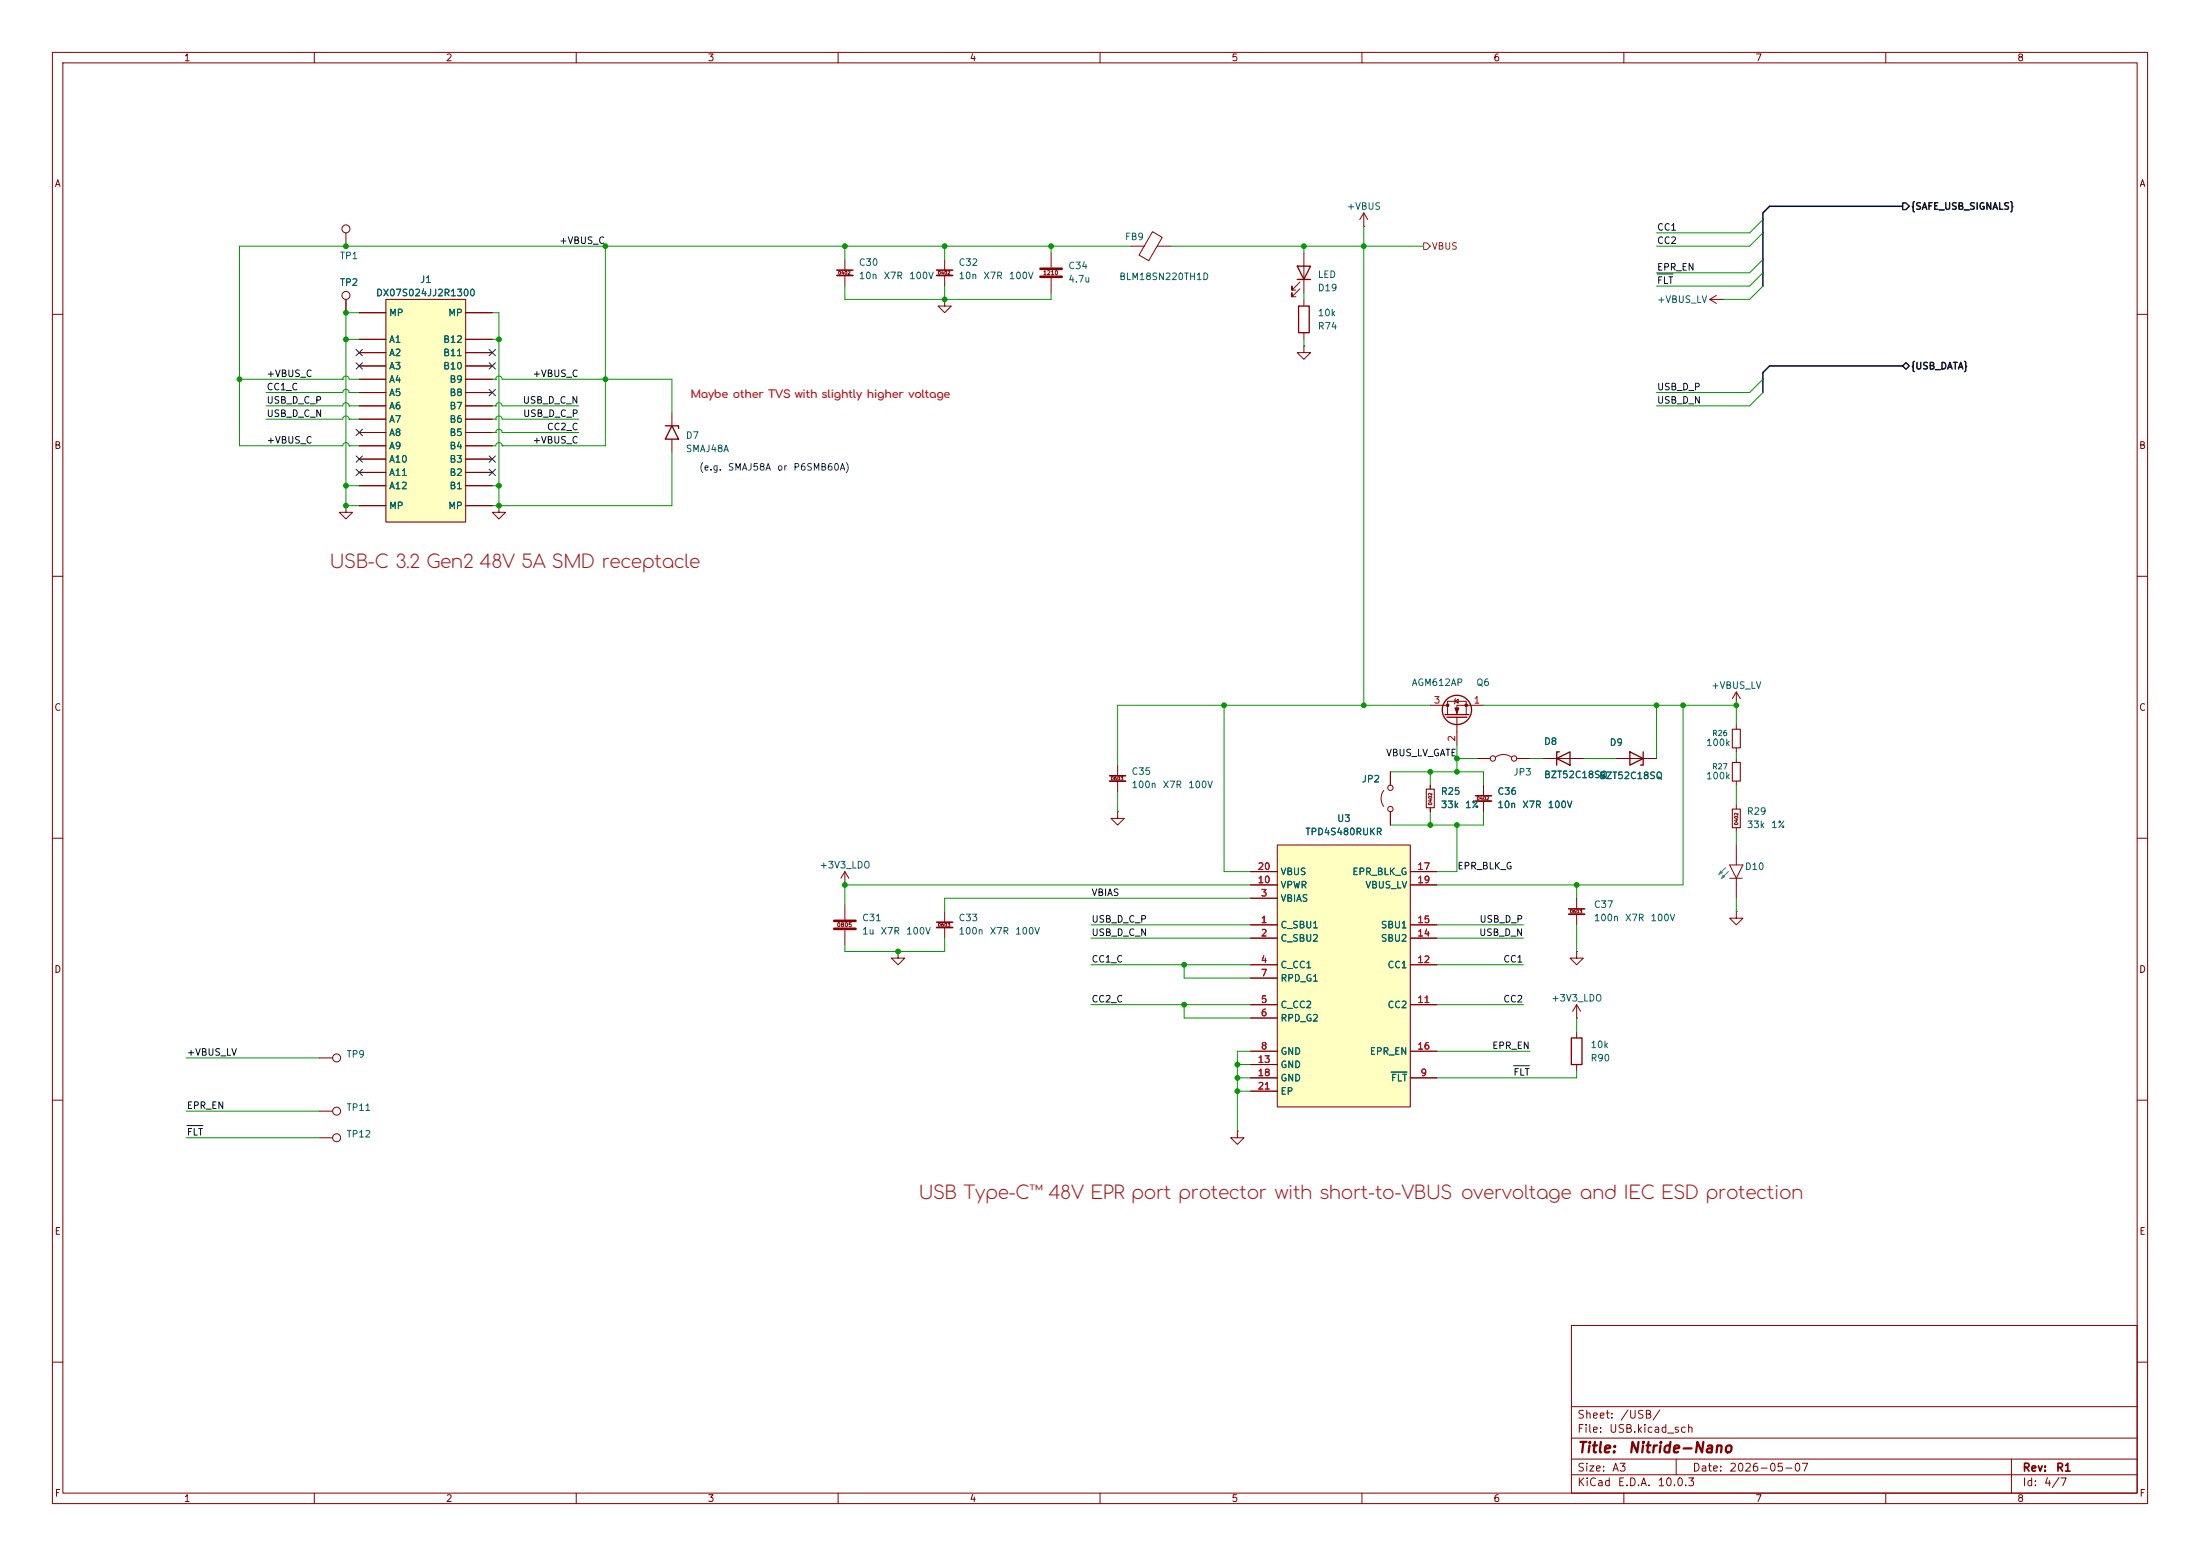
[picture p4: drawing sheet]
<svg xmlns="http://www.w3.org/2000/svg" width="420mm" height="297mm" viewBox="0 0 420 297" stroke-linecap="round" stroke-linejoin="round" font-family="sans-serif">
<g fill="none" stroke="#840000" stroke-width=".19">
<path d="M10 10h400v277h-400zM12 12h396v273h-396zM60 10v2M110 10v2M160 10v2M210 10v2M260 10v2M310 10v2M360 10v2M10 60h2M408 60h2M10 110h2"/>
<path d="M408 110h2M10 160h2M408 160h2M301 194.3h.1M301 191.8l-.8 1.2M301 191.8l.8 1.2M301 191.8v2.5M10 210h2M408 210h2M300 253h108v32h-108zM10 260h2M300 278.5h108"/>
<path d="M300 274.5h108M300 268.5h108M320 278.5v3M384 278.5v6.5M408 260h2M60 285v2M110 285v2M160 285v2M210 285v2M260 285v2M300 281.5h108M310 285v2"/>
<path d="M360 285v2"/>
</g>
<path d="M329.4 165.6l-.7 .8" fill="none" stroke="#06f" stroke-width=".19"/>
<path d="M328.4 166.1l.5 .5-1 .5z" fill="#06f"/>
<path d="M329.9 166.4l-.7 .7" fill="none" stroke="#06f" stroke-width=".19"/>
<path d="M328.9 166.9l.5 .5-1 .5z" fill="#06f"/>
<g fill="none" stroke="#840000" stroke-width=".19">
<path d="M161.3 49.5v2.1M161.3 52.6v2M180.3 57.2v1.2h1.3l-1.3 1.3-1.2-1.3h1.2M180.3 57.2h.1M180.3 49.5v2.1M180.3 52.6v2M200.7 48.3v2.8M200.7 53.1v2.8M128.3 78.7v2.6M128.3 83.8v2.6M331.5 134.6h.1M331.5 132.1v2.5"/>
<path d="M331.5 132.1l-.8 1.3M331.5 132.1l.7 1.3M213.4 154.9v1.3h1.2l-1.2 1.3-1.3-1.3h1.3M213.4 154.9h.1M264.2 150.9a2.53 2.53 0 0 0 0 3M265.4 147.3v2.6M265.4 154.9v2.6M273 149.9v.7M273 154.2v.7M161.3 168.9h.1M161.3 166.4v2.5M161.3 172.7v2.8"/>
<path d="M161.3 177.5v2.8M161.3 166.4l-.8 1.2M161.3 166.4l.8 1.2M180.3 174v2M180.3 177v2.1M330.2 165.1h2.5l-1.2 2.5zM330.2 167.6h2.4M331.5 161.3v3.8M331.5 167.7v3.8M171.4 181.6v1.3h1.3l-1.3 1.3-1.2-1.3h1.2M171.4 181.6h.1M301 196.9v1.2"/>
<path d="M301 203.2v1.3"/>
<circle cx="265.4" cy="150.4" r=".51"/>
<circle cx="265.4" cy="154.4" r=".51"/>
</g>
<path d="M272.3 150.6h1.5v3.6h-1.5z" fill="none" stroke="#840000" stroke-width=".2"/>
<path d="M198.6 51.3h4.1M198.6 52.8h4.1M159.3 175.8h4M159.3 177.3h4" fill="none" stroke="#840000" stroke-width=".51"/>
<path d="M159.8 51.6h3M178.8 51.6h3.1M178.8 176h3.1" fill="none" stroke="#840000" stroke-width=".3"/>
<path d="M159.8 52.6h3M178.8 52.6h3.1M178.8 177h3.1" fill="none" stroke="#840000" stroke-width=".33"/>
<path d="M127 81.3h2.5v.5M128.3 81.3l1.2 2.5h-2.5zM300 198.1h2v5.1h-2z" fill="none" stroke="#840000" stroke-width=".25"/>
<path d="M243.8 161.3h25.4v50h-25.4z" fill="#ffffc2"/>
<path d="M243.8 161.3h25.4v50h-25.4z" fill="none" stroke="#800000" stroke-width=".19"/>
<g fill="none" stroke="#840000" stroke-width=".19">
<path d="M66 57.2v2.5M215.9 47h2.5M220 44.2l1.9 1.1-2.6 4.5-1.9-1.1zM220.9 47h2.6M248.2 55.1l-1.6 1.5v-.7v.7h.8M248.2 53.8l-1.6 1.6v-.8v.8h.8M248.9 48.3v7.6M248.9 57.2v1.2M260.3 43.2h.1M260.3 40.6l-.7 1.3M260.3 40.6l.8 1.3M260.3 40.6v2.6"/>
<path d="M326.4 57.2l1.3 .7M326.4 57.2h2.5M327.7 56.4l-1.3 .8M328.9 57.2h.1M248.9 66v1.3h-1.3l1.3 1.3 1.3-1.3h-1.3M248.9 66h.1M248.9 63.5v1.3M66 96.5v1.3h1.3l-1.3 1.3-1.2-1.3h1.2M66 96.5h.1M95.2 96.5v1.3h1.3l-1.3 1.3-1.2-1.3h1.2M95.2 96.5h.1M273 134.6h3.4"/>
<path d="M276.4 136.4v-2.5h3.5v2.5M277.7 133.9l.7-.4v.7zM277.9 133.4l-.3 1M278.1 136.9v5.3M283.2 134.6h-5.1v1.8M213.4 146.1v2M213.4 149.1v2M238.8 176.5h5M238.8 179.1h5M238.8 171.5h5M238.8 168.9h5M238.8 166.4h5"/>
<path d="M269.2 176.5h5.1M269.2 179.1h5.1M269.2 168.9h5.1M269.2 166.4h5.1M238.8 184.2h5M238.8 191.8h5M238.8 194.3h5M238.8 186.7h5M269.2 184.2h5.1M269.2 191.8h5.1M301 181.6v1.3h1.3l-1.3 1.3-1.3-1.3h1.3M301 181.6h.1"/>
<path d="M61 212.1h2.5M61 201.9h2.5M61 217.2h2.5M236.2 215.9v1.3h1.3l-1.3 1.2-1.3-1.2h1.3M236.2 215.9h.1M238.8 200.7h5M238.8 205.7h5M238.8 203.2h5M238.8 208.3h5M269.2 200.7h5.1M269.2 205.7h5.1"/>
<circle cx="66" cy="56.4" r=".76"/>
<circle cx="64.3" cy="212.1" r=".76"/>
<circle cx="64.3" cy="201.9" r=".76"/>
<circle cx="64.3" cy="217.2" r=".76"/>
</g>
<path d="M265.6 204.6h3" fill="none" stroke="#006464" stroke-width=".19"/>
<path d="M211.8 148.1h3.1" fill="none" stroke="#840000" stroke-width=".3"/>
<path d="M211.8 149.1h3.1" fill="none" stroke="#840000" stroke-width=".33"/>
<g fill="none" stroke="#840000" stroke-width=".25">
<path d="M247.6 50.8h2.6l-1.3 2.5zM247.6 53.3h2.6M247.9 58.4h2v5.1h-2zM275.8 136.4h4.6M276.2 136.9h3.8"/>
<circle cx="278.1" cy="135.5" r="2.79"/>
</g>
<g fill="#840000" stroke="#840000" stroke-width=".19">
<path d="M277.7 135.1h.8l-.4 1z"/>
<circle cx="276.4" cy="134.6" r=".25"/>
<circle cx="279.9" cy="134.6" r=".25"/>
</g>
<path d="M73.7 57.2h15.2v42.5h-15.2z" fill="#ffffc2"/>
<path d="M73.7 57.2h15.2v42.5h-15.2z" fill="none" stroke="#800000" stroke-width=".19"/>
<g fill="none" stroke="#840000" stroke-width=".19">
<path d="M66 44.5v2.5M66 57.2v2.5M68.6 59.7h5.1M88.9 59.7h5.1M68.6 64.8h5.1M68.6 67.3h5.1M68.6 69.9h5.1M68.6 72.4h5.1M68.6 74.9h5.1M68.6 77.5h5.1M88.9 64.8h5.1M88.9 67.3h5.1"/>
<path d="M88.9 69.9h5.1M88.9 72.4h5.1M88.9 74.9h5.1M88.9 77.5h5.1M68.6 80h5.1M68.6 82.6h5.1M68.6 85.1h5.1M68.6 87.6h5.1M68.6 90.2h5.1M68.6 92.7h5.1M68.6 96.5h5.1M88.9 80h5.1"/>
<path d="M88.9 82.6h5.1M88.9 85.1h5.1M88.9 87.6h5.1M88.9 90.2h5.1M88.9 92.7h5.1M88.9 96.5h5.1M95.2 96.5h.1M331.5 138.4v.8M265.4 147.3v2.6M265.4 154.9v2.6M273 149.9v.7M273 154.2v.7"/>
<path d="M281.9 144.8h2.6M283.2 149.9v2M283.2 152.9v2M285.5 144.5a2.54 2.54 0 0 1 3 0M289.6 144.8h2.5M294.6 144.8h7.7M308.6 144.8h7.6M331.5 142.7v.8M331.5 144.8v.7M331.5 149.1v.8M331.5 153.7v.7M331.5 158v.8"/>
<path d="M238.8 176.5h5M238.8 179.1h5M238.8 171.5h5M238.8 168.9h5M238.8 166.4h5M269.2 176.5h5.1M269.2 179.1h5.1M269.2 168.9h5.1M269.2 166.4h5.1M301 171.5v2M301 174.5v2M331.5 174v1.3h1.2l-1.2 1.2-1.3-1.2h1.3"/>
<path d="M331.5 174h.1M238.8 184.2h5M238.8 191.8h5M238.8 194.3h5M238.8 186.7h5M269.2 184.2h5.1M269.2 191.8h5.1M238.8 200.7h5M238.8 205.7h5M238.8 203.2h5M238.8 208.3h5M269.2 200.7h5.1"/>
<path d="M269.2 205.7h5.1"/>
<circle cx="66" cy="43.7" r=".76"/>
<circle cx="285" cy="144.8" r=".51"/>
<circle cx="289.1" cy="144.8" r=".51"/>
</g>
<path d="M281.7 151.9h3M299.5 173.5h3" fill="none" stroke="#840000" stroke-width=".3"/>
<path d="M281.7 152.9h3M299.5 174.5h3" fill="none" stroke="#840000" stroke-width=".33"/>
<path d="M330.7 139.2h1.5v3.5h-1.5zM330.7 145.5h1.5v3.6h-1.5zM330.7 154.4h1.5v3.6h-1.5z" fill="none" stroke="#840000" stroke-width=".2"/>
<path d="M297.2 144.8l2.5-1.3v2.6zM297.7 143.5h-.5v2.6M311.1 143.5l2.6 1.3-2.6 1.3zM313.7 143.5v2.6h-.5" fill="none" stroke="#840000" stroke-width=".25"/>
<path d="M271.8 46.4h.6l.6 .6-.6 .6h-.6z" fill="none" stroke="#725600" stroke-width=".19"/>
<path d="M363.2 38.7h.7l.6 .7-.6 .6h-.7zM363.2 69.9l.7-.7 .6 .7-.6 .6z" fill="none" stroke="#000" stroke-width=".25"/>
<path d="M316.4 52.3h3M35.7 214.9h3M288.9 203.4h3.1" fill="none" stroke="#0f0f0f" stroke-width=".19"/>
<path d="M363.2 39.4h-25.4l-1.3 1.2v14M363.2 69.9h-25.4l-1.3 1.2v3.8" fill="none" stroke="#000084" stroke-width=".3"/>
<g fill="none" stroke="#009600" stroke-width=".19">
<path d="M68.6 59.7h-2.6v36.8h2.6M94 59.7h1.2v36.8M115.6 47v38.1h-19.7M161.3 54.6v2.6h39.4v-1.3M161.3 47v2.5M180.3 47v2.5M180.3 54.6v2.6M200.7 47v1.3M215.9 47h-170.2v38.1h19.7l.2-.4 .4-.2 .5 .2 .1 .4M223.5 47h48.3M248.9 47v1.3M248.9 55.9v1.3"/>
<path d="M260.3 43.2v91.4M336.5 41.9l-2.5 2.6h-17.8M336.5 44.5l-2.5 2.5h-17.8M336.5 54.6l-2.5 2.6h-5.1M336.5 49.5l-2.5 2.6h-17.8M336.5 52.1l-2.5 2.5h-17.8M45.7 72.4h19.7M50.8 77.5h14.6l.2-.5 .4-.1 .5 .1 .1 .5M50.8 74.9h14.6l.2-.4 .4-.2 .5 .2 .1 .4M65.4 72.4h.1M65.4 72.4l.2-.4 .4-.2 .5 .2 .1 .4h2M66 64.8h2.6"/>
<path d="M66.6 77.5h.1M66.6 74.9h.1M66.6 74.9h2M66.6 77.5h2M94 77.5h.6M94 72.4h.6M94 64.8h1.2M94.6 77.5h.1M94.6 77.5l.2-.5 .4-.1 .5 .1 .2 .5h14.6M94.6 72.4h.1M94.6 72.4l.2-.4 .4-.2 .5 .2 .2 .4h32.4v6.3M248.9 64.8v1.2"/>
<path d="M336.5 72.4l-2.5 2.5h-17.8M336.5 74.9l-2.5 2.6h-17.8M50.8 80h14.6l.2-.4 .4-.2 .5 .2 .1 .4M66 92.7h2.6M66.6 80h.1M66.6 85.1h.1M66.6 80h2M66.6 85.1h2M94 85.1h.6l.2-.4 .4-.2 .5 .2 .2 .4M94 92.7h1.2M94 80h.6M94 82.6h.6"/>
<path d="M94.6 80h.1M94.6 80l.2-.4 .4-.2 .5 .2 .2 .4h14.6M94.6 82.6h.1M94.6 82.6l.2-.5 .4-.2 .5 .2 .2 .5h14.6M95.9 85.1h.1M128.3 86.4v10.1h-34.3M233.7 134.6v31.8h5.1M273 134.6h-59.6v11.5M283.2 134.6h48.3v3.8M316.2 134.6v10.2M321.3 134.6v34.3h-47M213.4 151.1v3.8"/>
<path d="M265.4 147.3h17.8v2.6M273 147.3v2.6M273 154.9v2.6M278.1 142.2v5.1M278.1 157.5v8.9h-3.8M278.1 144.8h3.8M283.2 154.9v2.6h-17.8M292.1 144.8h2.5M302.3 144.8h6.3M331.5 143.5v1.3M331.5 149.9v3.8M331.5 158.8v2.5"/>
<path d="M180.3 179.1v2.5h-19v-1.3M208.3 176.5h30.5M208.3 179.1h30.5M238.8 168.9h-77.5v3.8M238.8 171.5h-58.5v2.5M274.3 176.5h16.5M274.3 179.1h16.5M301 168.9v2.6M301 176.5v5.1M331.5 171.5v2.5M208.3 191.8h30.5M208.3 184.2h30.5"/>
<path d="M226.1 184.2v2.5h12.7M226.1 191.8v2.5h12.7M274.3 191.8h16.5M274.3 184.2h16.5M301 194.3v2.6M35.6 201.9h25.4M35.6 212.1h25.4M35.6 217.2h25.4M236.2 205.7h2.6M236.2 203.2h2.6M236.2 208.3h2.6M238.8 200.7h-2.6v15.2"/>
<path d="M274.3 200.7h17.8M301 204.5v1.2h-26.7"/>
</g>
<g fill="none" stroke="#000084" stroke-width=".19">
<path d="M68 69.2l1.2 1.3M68 66.7l1.2 1.2M69.2 69.2l-1.2 1.3M69.2 66.7l-1.2 1.2M93.4 69.2l1.2 1.3M93.4 66.7l1.2 1.2M93.4 74.3l1.2 1.2M94.6 69.2l-1.2 1.3M94.6 66.7l-1.2 1.2M94.6 74.3l-1.2 1.2M68 87l1.2 1.2M68 81.9l1.2 1.3"/>
<path d="M68 89.6l1.2 1.2M69.2 87l-1.2 1.2M69.2 81.9l-1.2 1.3M69.2 89.6l-1.2 1.2M93.4 89.6l1.2 1.2M93.4 87l1.2 1.2M94.6 89.6l-1.2 1.2M94.6 87l-1.2 1.2"/>
</g>
<path d="M265.6 204.6h3" fill="none" stroke="#006464" stroke-width=".19"/>
<g fill="#009600" stroke="#009600" stroke-width=".19">
<circle cx="95.2" cy="64.8" r=".46"/>
<circle cx="66" cy="59.7" r=".46"/>
<circle cx="66" cy="64.8" r=".46"/>
<circle cx="45.7" cy="72.4" r=".46"/>
<circle cx="66" cy="47" r=".46"/>
<circle cx="95.2" cy="96.5" r=".46"/>
<circle cx="95.2" cy="92.7" r=".46"/>
<circle cx="115.6" cy="72.4" r=".46"/>
<circle cx="200.7" cy="47" r=".46"/>
<circle cx="180.3" cy="47" r=".46"/>
<circle cx="180.3" cy="57.2" r=".46"/>
<circle cx="115.6" cy="47" r=".46"/>
<circle cx="161.3" cy="47" r=".46"/>
<circle cx="66" cy="96.5" r=".46"/>
<circle cx="66" cy="92.7" r=".46"/>
<circle cx="236.2" cy="208.3" r=".46"/>
<circle cx="236.2" cy="203.2" r=".46"/>
<circle cx="236.2" cy="205.7" r=".46"/>
<circle cx="226.1" cy="184.2" r=".46"/>
<circle cx="226.1" cy="191.8" r=".46"/>
<circle cx="171.4" cy="181.6" r=".46"/>
<circle cx="161.3" cy="168.9" r=".46"/>
<circle cx="278.1" cy="144.8" r=".46"/>
<circle cx="260.3" cy="134.6" r=".46"/>
<circle cx="233.7" cy="134.6" r=".46"/>
<circle cx="278.1" cy="147.3" r=".46"/>
<circle cx="273" cy="147.3" r=".46"/>
<circle cx="260.3" cy="47" r=".46"/>
<circle cx="248.9" cy="47" r=".46"/>
<circle cx="316.2" cy="134.6" r=".46"/>
<circle cx="321.3" cy="134.6" r=".46"/>
<circle cx="301" cy="168.9" r=".46"/>
<circle cx="273" cy="157.5" r=".46"/>
<circle cx="278.1" cy="157.5" r=".46"/>
<circle cx="331.5" cy="134.6" r=".46"/>
</g>
<g font-size="3.5" fill="#a21622">
<text x="63" y="108.5">USB-C 3.2 Gen2 48V 5A SMD receptacle</text>
<text x="175.4" y="228.9">USB Type-C™ 48V EPR port protector with short-to-VBUS overvoltage and IEC ESD protection</text>
</g>
<text font-size="2.1" fill="#f00" x="131.8" y="76">Maybe other TVS with slightly higher voltage</text>
<g font-size="2" fill="#840000">
<text x="301" y="277.8">Title:</text>
<text x="310.7" y="277.8">Nitride-Nano</text>
</g>
<g font-size="1.5" fill="#840000">
<text x="301" y="273.8">File:</text>
<text x="301" y="271.1">Sheet:</text>
<text x="307.1" y="273.8">USB.kicad_sch</text>
<text x="309.2" y="271.1">/USB/</text>
<text x="301" y="281.2">Size:</text>
<text x="307.6" y="281.2">A3</text>
<text x="323" y="281.2">Date:</text>
<text x="330" y="281.2">2026-05-07</text>
<text x="386" y="281.2">Rev:</text>
<text x="392.4" y="281.2">R1</text>
<text x="301" y="284">KiCad</text>
<text x="308.7" y="284">E.D.A.</text>
<text x="316.3" y="284">10.0.3</text>
<text x="386" y="284">Id:</text>
<text x="390.1" y="284">4/7</text>
</g>
<g font-size="1.3" fill="#840000">
<text x="35" y="12">1</text>
<text x="85" y="12">2</text>
<text x="135" y="12">3</text>
<text x="185" y="12">4</text>
<text x="235" y="12">5</text>
<text x="285" y="12">6</text>
<text x="335" y="12">7</text>
<text x="385" y="12">8</text>
<text x="10.3" y="36">A</text>
<text x="408.3" y="36">A</text>
<text x="10.3" y="86">B</text>
<text x="408.2" y="86">B</text>
<text x="10.3" y="136">C</text>
<text x="408.2" y="136">C</text>
<text x="10.3" y="186">D</text>
<text x="408.2" y="186">D</text>
<text x="10.3" y="236">E</text>
<text x="408.3" y="236">E</text>
<text x="10.3" y="286">F</text>
<text x="35" y="287">1</text>
<text x="85" y="287">2</text>
<text x="135" y="287">3</text>
<text x="185" y="287">4</text>
<text x="235" y="287">5</text>
<text x="285" y="287">6</text>
<text x="335" y="287">7</text>
<text x="385" y="287">8</text>
<text x="408.3" y="286">F</text>
</g>
<g font-size="1.3" fill="#006464">
<text x="257" y="40.3">+VBUS</text>
<text x="214.7" y="46.1">FB9</text>
<text x="64.8" y="49.8">TP1</text>
<text x="163.8" y="53.6">10n</text>
<text x="163.8" y="51">C30</text>
<text x="168.6" y="53.6">X7R</text>
<text x="173.4" y="53.6">100V</text>
<text x="182.9" y="53.6">10n</text>
<text x="182.9" y="51">C32</text>
<text x="187.6" y="53.6">X7R</text>
<text x="192.5" y="53.6">100V</text>
<text x="203.8" y="51.7">C34</text>
<text x="213.6" y="53.8">BLM18SN220TH1D</text>
<text x="251.5" y="53.4">LED</text>
<text x="64.8" y="54.9">TP2</text>
<text x="71.7" y="56.9">DX07S024JJ2R1300</text>
<text x="80.1" y="54.3">J1</text>
<text x="203.8" y="54.2">4.7u</text>
<text x="251.5" y="55.9">D19</text>
<text x="316.2" y="58.1">+VBUS_LV</text>
<text x="74.2" y="65.7">A1</text>
<text x="74.2" y="60.7">MP</text>
<text x="84.5" y="65.7">B12</text>
<text x="85.5" y="60.7">MP</text>
<text x="251.5" y="60.7">10k</text>
<text x="251.5" y="63.2">R74</text>
<text x="74.2" y="68.3">A2</text>
<text x="74.2" y="70.8">A3</text>
<text x="84.5" y="70.8">B10</text>
<text x="84.5" y="68.3">B11</text>
<text x="74.2" y="73.4">A4</text>
<text x="74.2" y="75.9">A5</text>
<text x="85.7" y="75.9">B8</text>
<text x="85.7" y="73.4">B9</text>
<text x="74.2" y="78.4">A6</text>
<text x="74.2" y="81">A7</text>
<text x="74.2" y="83.5">A8</text>
<text x="85.7" y="83.5">B5</text>
<text x="85.7" y="81">B6</text>
<text x="85.7" y="78.4">B7</text>
<text x="74.2" y="86.1">A9</text>
<text x="74.2" y="88.6">A10</text>
<text x="85.7" y="88.6">B3</text>
<text x="85.7" y="86.1">B4</text>
<text x="130.8" y="84.1">D7</text>
<text x="130.8" y="86.6">SMAJ48A</text>
<text x="74.2" y="91.1">A11</text>
<text x="74.2" y="93.7">A12</text>
<text x="85.7" y="93.7">B1</text>
<text x="85.7" y="91.1">B2</text>
<text x="74.2" y="97.5">MP</text>
<text x="85.5" y="97.5">MP</text>
<text x="269.4" y="131.2">AGM612AP</text>
<text x="281.7" y="131.2">Q6</text>
<text x="326.6" y="131.8">+VBUS_LV</text>
<text x="294.6" y="142.5">D8</text>
<text x="307.2" y="142.7">D9</text>
<text x="325.6" y="142.7">100k</text>
<text x="215.9" y="148.2">C35</text>
<text x="259.9" y="149.7">JP2</text>
<text x="288.8" y="148.3">JP3</text>
<text x="294.6" y="148.8">BZT52C18SQ</text>
<text x="305.2" y="149">BZT52C18SQ</text>
<text x="325.6" y="149.1">100k</text>
<text x="215.9" y="150.7">100n</text>
<text x="221.9" y="150.7">X7R</text>
<text x="226.7" y="150.7">100V</text>
<text x="275" y="152">R25</text>
<text x="275" y="154.6">33k</text>
<text x="279.6" y="154.6">1%</text>
<text x="285.8" y="154.6">10n</text>
<text x="285.8" y="152">C36</text>
<text x="290.5" y="154.6">X7R</text>
<text x="295.4" y="154.6">100V</text>
<text x="333.4" y="155.8">R29</text>
<text x="249.1" y="159.7">TPD4S480RUKR</text>
<text x="255.2" y="157.2">U3</text>
<text x="333.4" y="158.4">33k</text>
<text x="338" y="158.4">1%</text>
<text x="156.4" y="166.1">+3V3_LDO</text>
<text x="244.3" y="167.3">VBUS</text>
<text x="258.1" y="167.3">EPR_BLK_G</text>
<text x="333" y="166.4">D10</text>
<text x="244.3" y="172.4">VBIAS</text>
<text x="244.3" y="169.9">VPWR</text>
<text x="260.5" y="169.9">VBUS_LV</text>
<text x="304.2" y="173.6">C37</text>
<text x="164.5" y="176.1">C31</text>
<text x="164.5" y="178.7">1u</text>
<text x="168" y="178.7">X7R</text>
<text x="172.9" y="178.7">100V</text>
<text x="182.9" y="176.1">C33</text>
<text x="182.9" y="178.7">100n</text>
<text x="188.8" y="178.7">X7R</text>
<text x="193.7" y="178.7">100V</text>
<text x="244.3" y="177.5">C_SBU1</text>
<text x="263.5" y="177.5">SBU1</text>
<text x="304.2" y="176.1">100n</text>
<text x="310.1" y="176.1">X7R</text>
<text x="315" y="176.1">100V</text>
<text x="244.3" y="180">C_SBU2</text>
<text x="244.3" y="185.1">C_CC1</text>
<text x="263.5" y="180">SBU2</text>
<text x="264.8" y="185.1">CC1</text>
<text x="244.3" y="187.7">RPD_G1</text>
<text x="296.1" y="191.5">+3V3_LDO</text>
<text x="244.3" y="192.7">C_CC2</text>
<text x="244.3" y="195.3">RPD_G2</text>
<text x="264.8" y="192.7">CC2</text>
<text x="66" y="202.2">TP9</text>
<text x="244.3" y="201.6">GND</text>
<text x="261.4" y="201.6">EPR_EN</text>
<text x="303.5" y="200.4">10k</text>
<text x="303.5" y="202.9">R90</text>
<text x="244.3" y="204.2">GND</text>
<text x="244.3" y="206.7">GND</text>
<text x="244.3" y="209.3">EP</text>
<text x="265.4" y="206.7">FLT</text>
<text x="66" y="212.3">TP11</text>
<text x="66" y="217.4">TP12</text>
</g>
<g font-size="1.3">
<text x="364.7" y="40.3">{SAFE_USB_SIGNALS}</text>
<text x="364.7" y="70.8">{USB_DATA}</text>
</g>
<g font-size="1.3" fill="#0f0f0f">
<text x="106.7" y="46.9">+VBUS_C</text>
<text x="316.2" y="46.9">CC2</text>
<text x="316.2" y="44.3">CC1</text>
<text x="316.2" y="51.9">EPR_EN</text>
<text x="316.2" y="54.5">FLT</text>
<text x="50.8" y="72.3">+VBUS_C</text>
<text x="50.8" y="74.8">CC1_C</text>
<text x="50.8" y="77.3">USB_D_C_P</text>
<text x="99.7" y="77.3">USB_D_C_N</text>
<text x="101.6" y="72.3">+VBUS_C</text>
<text x="316.2" y="77.3">USB_D_N</text>
<text x="316.2" y="74.8">USB_D_P</text>
<text x="50.8" y="79.9">USB_D_C_N</text>
<text x="99.8" y="79.9">USB_D_C_P</text>
<text x="104.3" y="82.4">CC2_C</text>
<text x="50.8" y="85">+VBUS_C</text>
<text x="101.6" y="85">+VBUS_C</text>
<text x="264.5" y="144.7">VBUS_LV_GATE</text>
<text x="278.1" y="166.2">EPR_BLK_G</text>
<text x="208.3" y="171.3">VBIAS</text>
<text x="208.3" y="176.4">USB_D_C_P</text>
<text x="208.3" y="178.9">USB_D_C_N</text>
<text x="282.3" y="178.9">USB_D_N</text>
<text x="282.3" y="176.4">USB_D_P</text>
<text x="208.3" y="184">CC1_C</text>
<text x="286.9" y="184">CC1</text>
<text x="208.3" y="191.6">CC2_C</text>
<text x="286.9" y="191.6">CC2</text>
<text x="35.6" y="201.8">+VBUS_LV</text>
<text x="284.8" y="200.5">EPR_EN</text>
<text x="288.8" y="205.6">FLT</text>
<text x="35.6" y="212">EPR_EN</text>
<text x="35.6" y="217">FLT</text>
</g>
<text font-size="1.3" fill="#725600" x="273.2" y="48">VBUS</text>
<g font-size="1.3" fill="#0000c2">
<text x="133.4" y="90.1">(e.g.</text>
<text x="138.8" y="90.1">SMAJ58A</text>
<text x="148.2" y="90.1">or</text>
<text x="151.3" y="90.1">P6SMB60A)</text>
</g>
<g font-size="1.3" fill="#a90000">
<text x="273.6" y="134.6">3</text>
<text x="281.2" y="134.6">1</text>
<text x="278.1" y="141.7" transform="rotate(-90 278.1 141.7)">2</text>
<text x="240" y="166.3">20</text>
<text x="270.5" y="166.3">17</text>
<text x="240" y="168.9">10</text>
<text x="240.6" y="171.4">3</text>
<text x="270.5" y="168.9">19</text>
<text x="240.6" y="176.5">1</text>
<text x="240.6" y="179">2</text>
<text x="270.5" y="179">14</text>
<text x="270.5" y="176.5">15</text>
<text x="240.6" y="184.1">4</text>
<text x="270.5" y="184.1">12</text>
<text x="240.6" y="191.7">5</text>
<text x="240.6" y="186.7">7</text>
<text x="270.5" y="191.7">11</text>
<text x="240.6" y="194.3">6</text>
<text x="240" y="203.2">13</text>
<text x="240.6" y="200.6">8</text>
<text x="270.5" y="200.6">16</text>
<text x="240" y="205.7">18</text>
<text x="240" y="208.3">21</text>
<text x="271.1" y="205.7">9</text>
</g>
<g font-size="1" fill="#006464">
<text x="326.8" y="140.7">R26</text>
<text x="326.8" y="147.1">R27</text>
</g>
<g font-size=".8" fill="#840000">
<text x="199.1" y="52.7">1210</text>
<text x="159.7" y="177.1">0805</text>
</g>
<g font-size=".6" fill="#840000">
<text x="159.9" y="52.6">0402</text>
<text x="179" y="52.6">0402</text>
<text x="212" y="149.1">0603</text>
<text x="273.5" y="153.8" transform="rotate(-90 273.5 153.8)">0402</text>
<text x="281.8" y="152.9">0402</text>
<text x="332" y="157.6" transform="rotate(-90 332 157.6)">0402</text>
<text x="179" y="177">0603</text>
<text x="299.6" y="174.5">0603</text>
</g>
</svg>
